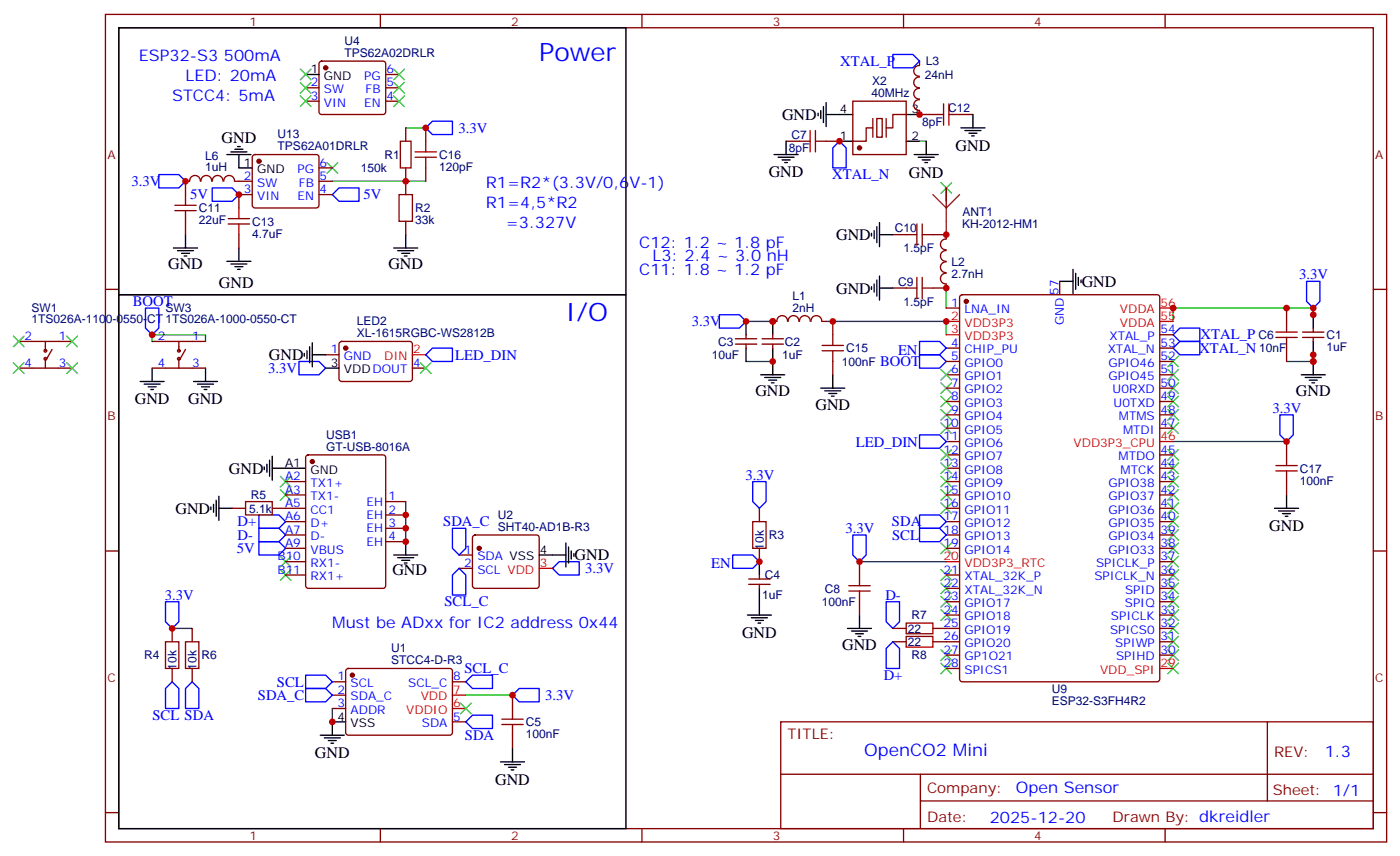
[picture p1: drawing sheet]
<svg xmlns="http://www.w3.org/2000/svg" width="370mm" height="226mm" viewBox="0 0 370 226" stroke-linecap="round" stroke-linejoin="round" font-family="sans-serif">
<g fill="none" stroke="#870000" stroke-width=".35">
<path d="M27.9 3.8h338.6v218.7h-338.6zM31.4 7.3h331.6v211.7h-331.6zM84.5 16.4l.5-.2h16.2a.71 .71 0 0 1 .8 .7v12.7l-.3 .5-.5 .2h-16.2l-.5-.3-.2-.4v-12.7zM100.5 3.8v3.5M102 19.7h3.5M169.7 3.8v3.5M238.8 3.8v3.5M243 17.3a1.41 1.41 0 0 0-1.5 1.4 1.41 1.41 0 0 0 1.5 1.4M243.1 16.2v1M308 3.8v3.5M80.8 23.2h3.5M80.8 26.7h3.5"/>
<path d="M102 23.2h3.5M102 26.7h3.5M107.2 33.8v3.5M112.5 33.8v3.5M207.8 37.3h3.5M218.4 37.3h3.5M225.4 26.7h14.1v14.2h-14.1zM230.7 33.8h-1.7v3.5h-3.6M231.8 31.3h1.4v5h-1.4zM239.5 30.3h-3.5v3.5h-1.8M243 20.4a1.41 1.41 0 0 0-1.5 1.4 1.41 1.41 0 0 0 1.5 1.4M243 23.4a1.41 1.41 0 0 0-1.5 1.4 1.41 1.41 0 0 0 1.5 1.4"/>
<path d="M243 26.4a1.41 1.41 0 0 0-1.5 1.4 1.41 1.41 0 0 0 1.5 1.4M243.1 29.2v1.1h3.5M253.6 30.3h3.6M49 58.5v3.5M50.1 47.9h-1.1v3.5M50.1 47.9a1.41 1.41 0 0 1 1.4-1.5 1.41 1.41 0 0 1 1.4 1.5M53.1 47.9a1.41 1.41 0 0 1 1.4-1.5 1.41 1.41 0 0 1 1.4 1.5M56.1 47.9a1.41 1.41 0 0 1 1.4-1.5 1.41 1.41 0 0 1 1.4 1.5M59.2 47.9a1.41 1.41 0 0 1 1.4-1.5 1.41 1.41 0 0 1 1.4 1.5M62.1 47.9h4.6M66.7 51.4h-3.6v3.6M66.9 41.1l.5-.2h16.2a.71 .71 0 0 1 .7 .7v12.7l-.2 .5-.5 .2h-16.2l-.5-.3-.2-.4v-12.7z"/>
<path d="M84.3 47.9h3.5M84.3 51.4h3.5M84.3 44.4h3.5M107.2 44.4v7M107.2 58.5v3.5M112.5 44.4v3.5M250.1 49.7v5.3M27.9 76.5h3.5M63.1 62v3.5M236 76.1h3.5M236 62h3.5M246.6 62h3.5v1.1"/>
<path d="M250.1 69.2a1.41 1.41 0 0 0-1.5 1.4 1.41 1.41 0 0 0 1.5 1.4M250.1 66.2a1.41 1.41 0 0 0-1.5 1.4 1.41 1.41 0 0 0 1.5 1.5M250.1 72.2a1.41 1.41 0 0 0-1.5 1.4 1.41 1.41 0 0 0 1.5 1.4M250.1 63.2a1.41 1.41 0 0 0-1.5 1.4 1.41 1.41 0 0 0 1.5 1.4M250.1 75.1v1h-3.5M253.9 78.1l.5-.2h51.5a.71 .71 0 0 1 .7 .7l-.1 101.2-.6 .4h-51.5l-.5-.2-.3-.5v-100.9zM280.1 74.4v3.5M363 76.5h3.5M4.9 97.3h14.1M4.9 90.2h14.1M12 90.2v2.5M12 94.8v2.5"/>
<path d="M13.8 92.4l-1.5 2.4M40.2 97.3h14.1M40.2 90.2h14.1M47.3 90.2v2.5M47.3 94.8v2.5M49 92.4l-1.4 2.4M86.1 93.8h3.5M89.8 90.4l.5-.2h18a.71 .71 0 0 1 .7 .7v9.2l-.5 .7h-18.2l-.5-.2-.2-.5v-9.2zM109 97.3h3.5M194.4 90.9h5.6M194.4 89.5h5.6M197.2 88.5v1"/>
<path d="M197.2 90.9v1.1M201.4 90.9h5.7M201.4 89.5h5.7M204.3 88.5v1M204.3 90.9v1.1M204.3 84.9h1M205.4 84.9a1.41 1.41 0 0 1 1.4-1.5 1.41 1.41 0 0 1 1.4 1.5M208.4 84.9a1.41 1.41 0 0 1 1.4-1.5 1.41 1.41 0 0 1 1.4 1.5M211.3 84.9a1.41 1.41 0 0 1 1.4-1.5 1.41 1.41 0 0 1 1.4 1.5M214.4 84.9a1.41 1.41 0 0 1 1.4-1.5 1.41 1.41 0 0 1 1.4 1.5M217.3 84.9h1.1M220.1 84.9v3.6"/>
<path d="M220.1 95.5v3.6M250.1 81.4h3.5M250.1 92h3.5M250.1 95.5h3.5M250.1 99.1h3.5M306.6 92h3.5M306.6 95.5h3.5M306.6 99.1h3.5M306.6 88.5h3.5M340.1 81.4v3.5M340.1 92v3.5M344.3 89.2h5.7"/>
<path d="M344.3 87.8h5.7M347.1 86.7v1.1M347.1 89.2v1M250.1 102.6h3.5M250.1 106.1h3.5M250.1 109.6h3.5M250.1 113.2h3.5M250.1 116.7h3.5M306.6 102.6h3.5M306.6 106.1h3.5M306.6 109.6h3.5M306.6 113.2h3.5"/>
<path d="M340.1 116.7v3.5M61.4 134.3h3.5M72 134.3h8.8M75.5 127.3h5.3M75.5 130.8h5.3M75.5 137.9h5.3M81 120.4l.5-.2h19.7a.71 .71 0 0 1 .8 .7l-.1 34.2-.7 .4h-19.7l-.5-.2-.2-.5v-33.9zM102 139.6h5.2M102 136.1h5.2M102 132.6h5.2M200.7 134.3v3.6M250.1 134.3h3.5"/>
<path d="M250.1 120.2h3.5M250.1 123.8h3.5M250.1 127.3h3.5M250.1 130.8h3.5M250.1 137.9h3.5M306.6 134.3h3.5M306.6 120.2h3.5M306.6 123.8h3.5M306.6 127.3h3.5M306.6 130.8h3.5M306.6 137.9h3.5M340.1 127.3v3.5"/>
<path d="M27.9 145.6h3.5M75.5 141.4h5.3M75.5 144.9h5.3M75.5 152h5.3M75.5 148.4h5.3M102 143.2h5.2M121.4 146.7h3.5M121.4 150.2h3.5M125.1 141.6l.5-.2h16.2a.71 .71 0 0 1 .7 .7v12.7l-.2 .5-.5 .2h-16.2l-.5-.2-.2-.5v-12.7zM197.9 154.4h5.7M197.9 153h5.7M200.7 144.9v3.5"/>
<path d="M200.7 152v1M200.7 154.4v1.1M227.2 148.4v3.6M227.2 159v3.6M250.1 141.4h3.5M250.1 144.9h3.5M250.1 152h3.5M250.1 155.5h3.5M250.1 159h3.5M306.6 141.4h3.5M306.6 144.9h3.5M306.6 152h3.5"/>
<path d="M306.6 155.5h3.5M306.6 159h3.5M306.6 148.4h3.5M363 145.6h3.5M45.5 166.1v3.5M45.5 176.7v3.5M50.8 166.1v3.5M50.8 176.7v3.5M91.6 176.9l.5-.2h26.8a.71 .71 0 0 1 .7 .7v16.2l-.5 .7h-27l-.5-.2-.2-.5v-16.2zM236 166.1h3.5M236 169.6h3.5M246.6 166.1h7"/>
<path d="M246.6 169.6h7M250.1 162.6h3.5M250.1 173.1h3.5M250.1 176.7h3.5M306.6 162.6h3.5M306.6 166.1h3.5M306.6 169.6h3.5M306.6 173.1h3.5M87.8 180.2h3.6M87.8 187.3h3.6M87.8 183.7h3.6M119.6 180.2h3.5"/>
<path d="M119.6 190.8h3.5M135.5 183.7v3.6M135.5 194.3v3.5M206.4 190.8h156.6v28.2h-156.6zM335 190.8v20.9M27.9 214.8h3.5M100.5 219v3.5M169.7 219v3.5M206.4 204.6h156.5M238.8 219v3.5M243.3 211.7h119.6M243.3 204.6v14.1"/>
<path d="M308 219v3.5M363 214.8h3.5"/>
<circle cx="12" cy="94.8" r=".35"/>
<circle cx="12" cy="92.7" r=".35"/>
<circle cx="47.3" cy="94.8" r=".35"/>
<circle cx="47.3" cy="92.7" r=".35"/>
</g>
<g fill="none" stroke="#008700" stroke-width=".35">
<path d="M107.2 33.8h5.3M243.1 37.3h1.7M87.8 47.9h24.7M250.1 76.1v5.3M40.2 90.2v-1.7h14.1v1.7M197.2 84.9h7.1M197.2 95.5h7.1M218.4 84.9h31.7v3.6M340.1 95.5h7v-1.7v1.7M347.1 81.4v1.8v-1.8h-37v3.5M310.1 116.7h30M107.2 132.6v10.6"/>
<path d="M227.2 148.4h22.9M45.5 166.1h5.3M87.8 187.3v3.5M123.1 183.7h12.4"/>
</g>
<g fill="none" stroke="#00f" stroke-width=".35">
<path d="M236 14.4h5.3l1.8 1.8-1.8 1.7h-5.3zM114.3 32h5.3v3.6h-5.3l-1.8-1.8zM221.9 37.3l1.8 1.8v5.3h-3.6v-5.3zM42 46.1h5.3l1.7 1.8-1.7 1.8h-5.3zM56.1 49.7h5.3l1.7 1.7-1.7 1.8h-5.3zM87.8 51.4l1.8-1.7h5.3v3.5h-5.3zM345.4 74.4h3.5v5.3l-1.8 1.7-1.7-1.7zM38.5 81.4h3.5v5.3l-1.8 1.8-1.7-1.8zM79 95.5h5.3l1.8 1.8-1.8 1.8h-5.3zM112.5 93.8l1.8-1.8h5.3v3.5h-5.3zM190.1 83.2h5.3l1.8 1.7-1.8 1.8h-5.3zM243.1 93.8h5.3l1.7 1.7-1.7 1.8h-5.3z"/>
<path d="M243.1 90.2h5.3l1.7 1.8-1.7 1.8h-5.3zM310.1 88.5l1.8-1.8h5.2v3.5h-5.2zM310.1 92l1.8-1.8h5.2v3.6h-5.2zM243.1 114.9h5.3l1.7 1.8-1.7 1.8h-5.3zM338.3 109.6h3.5v5.3l-1.7 1.8-1.8-1.8zM68.4 136.1h5.3l1.8 1.8-1.8 1.7h-5.3zM68.4 139.6h5.3l1.8 1.8-1.8 1.8h-5.3zM119.6 139.6h3.5v5.3l-1.7 1.8-1.8-1.8zM199 127.3h3.5v5.3l-1.8 1.7-1.7-1.7zM243.1 136.1h5.3l1.7 1.8-1.7 1.7h-5.3zM243.1 139.6h5.3l1.7 1.8-1.7 1.8h-5.3zM43.7 159h3.6v5.3l-1.8 1.8-1.8-1.8z"/>
<path d="M68.4 143.2h5.3l1.8 1.7-1.8 1.8h-5.3zM121.4 150.2l1.7 1.8v5.3h-3.5v-5.3zM147.8 148.4h5.3v3.6h-5.3l-1.8-1.8zM193.7 146.7h5.3l1.7 1.7-1.7 1.8h-5.3zM225.4 141.4h3.6v5.3l-1.8 1.7-1.8-1.7zM234.2 159h3.6v5.3l-1.8 1.8-1.8-1.8zM80.8 178.4h5.3l1.7 1.8-1.7 1.8h-5.3zM236 169.6l1.8 1.8v5.3h-3.6v-5.3zM45.5 180.2l1.8 1.8v5.3h-3.6v-5.3zM50.8 180.2l1.8 1.8v5.3h-3.6v-5.3zM80.8 182h5.3l1.7 1.7-1.7 1.8h-5.3zM123.1 180.2l1.8-1.8h5.3v3.6h-5.3z"/>
<path d="M124.9 189h5.3v3.5h-5.3l-1.8-1.7zM137.2 182h5.3v3.5h-5.3l-1.7-1.8z"/>
</g>
<g fill="none" stroke="#000" stroke-width=".35">
<path d="M31.4 7.3h134.1v70.6h-134.1zM80.8 19.7h3.5M62.1 39.4h2.1M62.8 38.7h.7M207.8 37.3v3.6M216.3 29.9v.7M217 29.2v2.1M217.7 28.2v4.2M218.4 30.3h7M218.4 27.1v6.3M221.9 37.3h3.5M239.5 37.3h3.6"/>
<path d="M239.5 30.3h3.6M244.8 37.3v3.6M254 33.8h6.3M255.1 34.5h4.2M256.1 35.2h2.1M256.8 35.9h.7M257.2 30.3v3.5M60 40.9h6.3M61 40.1h4.3M63.1 40.9v3.5h3.6M204.6 40.9h6.4M205.7 41.6h4.2"/>
<path d="M206.7 42.3h2.1M207.4 43h.7M231.8 59.9v4.2M232.5 58.8v6.4M241.7 40.9h6.3M242.7 41.6h4.2M243.8 42.3h2.1M244.5 43h.7M31.4 77.9h134.1v141.1h-134.1zM45.9 65.5h6.3M46.9 66.3h4.3M48 67h2.1"/>
<path d="M48.7 67.7h.7M49 62v3.5M60 69.1h6.3M61 69.8h4.3M62.1 70.5h2.1M62.8 71.2h.7M63.1 65.5v3.6M104.1 65.5h6.3M105.1 66.3h4.3M106.2 67h2.1M106.9 67.7h.7M107.2 62v3.5"/>
<path d="M230.4 61.7v.7M230.4 75.8v.7M231.1 61v2.1M231.1 75.1v2.1M231.8 74v4.2M232.5 76.1h3.5M232.5 73v6.3M232.5 62h3.5M280.1 74.4h3.5M283.6 71.2v6.3M284.3 72.2v4.3M285 73.3v2.1"/>
<path d="M285.8 74v.7M40.2 97.3v3.5M54.3 97.3v3.5M80.4 93.4v.7M81.1 92.7v2.1M81.8 91.7v4.2M82.5 93.8h3.6M82.5 90.6v6.3M86.1 97.3h3.5M197.2 84.9v3.6M197.2 92v3.5M201.1 99.1h6.3"/>
<path d="M202.1 99.8h4.3M204.3 84.9v3.6M204.3 92v7.1M220.1 99.1v3.5M344 99.1h6.3M345 99.8h4.2M347.1 83.2v3.5M347.1 90.2v3.6M347.1 95.5v3.6M37 100.8h6.4M38.1 101.5h4.2M39.2 102.2h2.1"/>
<path d="M39.9 102.9h.7M51.2 100.8h6.3M52.2 101.5h4.2M53.3 102.2h2.1M54 102.9h.7M203.2 100.5h2.1M203.9 101.2h.7M217 102.6h6.3M218 103.3h4.2M219.1 104h2.1M219.8 104.7h.7M346.1 100.5h2.1"/>
<path d="M346.8 101.2h.7M55.7 134v.7M56.4 133.3v2.1M57.1 132.2v4.3M57.9 134.3h3.5M57.9 131.2v6.3M69.8 123.4v.7M70.6 122.7v2.1M71.3 121.6v4.3M72 123.8h8.8M72 120.6v6.3M336.9 134.3h6.4"/>
<path d="M338 135h4.2M339 135.7h2.1M339.7 136.5h.7M340.1 130.8v3.5M104.1 146.7h6.3M105.1 147.4h4.3M106.2 148.1h2.1M106.9 148.8h.7M107.2 143.2v3.5M142.5 146.7h7.1M149.6 143.5v6.4M150.3 144.6v4.2"/>
<path d="M151 145.6v2.1M151.7 146.3v.7M200.7 148.4v3.6M200.7 155.5v7.1M197.6 162.6h6.3M198.6 163.3h4.2M199.7 164h2.1M200.4 164.7h.7M224 166.1h6.4M225.1 166.8h4.2M226.1 167.5h2.1M226.8 168.2h.7"/>
<path d="M227.2 162.6v3.5M84.7 194.3h6.3M85.7 195h4.3M86.8 195.7h2.1M87.5 196.4h.7M91.4 190.8h-3.6v3.5M135.5 197.8v3.6M132.3 201.4h6.3M133.3 202.1h4.3M134.4 202.8h2.1M135.1 203.5h.7"/>
</g>
<g fill="none" stroke="#a10000" stroke-width=".35">
<path d="M105.8 37.3h2.9v7.1h-2.9zM112.5 37.3v2.8M211.3 37.3h2.8M214.1 34.5v5.6M215.5 34.5v5.6M215.5 37.3h2.9M246.6 30.3h2.8M249.4 27.4v5.7M250.8 27.4v5.7M250.8 30.3h2.8M46.2 54.3h5.7M46.2 55.7h5.7"/>
<path d="M49 51.4v2.9M49 55.7v2.8M60.3 59.2h5.7M60.3 57.8h5.7M63.1 55v2.8M63.1 59.2v2.8M105.5 51.4h3.5v7.1h-3.5zM109.7 41.6h5.7M109.7 40.1h5.7M112.5 41.6v2.8M242.4 59.2v5.6M243.8 59.2v5.6"/>
<path d="M239.5 76.1h2.9M239.5 62h2.9M242.4 73.3v5.7M243.8 73.3v5.7M243.8 76.1h2.8M243.8 62h2.8M217.3 91.3h5.7M217.3 92.7h5.7M220.1 88.5v2.8M220.1 92.7v2.8M337.3 89.2h5.6M337.3 87.8h5.6"/>
<path d="M340.1 84.9v2.9M340.1 89.2v2.8M64.9 132.6h7.1v3.5h-7.1zM199 137.9h3.5v7h-3.5zM337.3 123h5.6M337.3 124.5h5.6M340.1 120.2v2.8M340.1 124.5v2.8M224.4 154.8h5.6M224.4 156.2h5.6M227.2 152v2.8M227.2 156.2v2.8"/>
<path d="M43.7 169.6h3.6v7.1h-3.6zM49 169.6h3.6v7.1h-3.6zM239.5 164.7h7.1v2.8h-7.1zM239.5 168.2h7.1v2.8h-7.1zM132.6 190.1h5.7M132.6 191.5h5.7M135.5 187.3v2.8M135.5 191.5v2.8"/>
</g>
<g fill="none" stroke="#3c3" stroke-width=".35">
<path d="M79.4 18.3l2.8 2.8M82.2 18.3l-2.8 2.8M104.1 18.3l2.8 2.8M106.9 18.3l-2.8 2.8M79.4 25.3l2.8 2.9M79.4 21.8l2.8 2.8M82.2 25.3l-2.8 2.9M82.2 21.8l-2.8 2.8M104.1 21.8l2.8 2.8M104.1 25.3l2.8 2.9M106.9 25.3l-2.8 2.9M106.9 21.8l-2.8 2.8"/>
<path d="M86.4 43l2.9 2.8M89.3 43l-2.9 2.8M248.7 48.3l2.8 2.8M251.5 48.3l-2.8 2.8M3.5 95.9l2.8 2.8M3.5 88.8l2.8 2.9M6.3 95.9l-2.8 2.8M6.3 88.8l-2.8 2.9M17.6 88.8l2.9 2.9M17.6 95.9l2.9 2.8M20.5 88.8l-2.9 2.9M20.5 95.9l-2.9 2.8"/>
<path d="M111.1 95.9l2.8 2.8M113.9 95.9l-2.8 2.8M248.7 97.6l2.8 2.9M251.5 97.6l-2.8 2.9M308.7 94.1l2.8 2.8M308.7 97.6l2.8 2.9M311.5 97.6l-2.8 2.9M311.5 94.1l-2.8 2.8M248.7 101.2l2.8 2.8M248.7 104.7l2.8 2.8M248.7 108.2l2.8 2.9M248.7 111.8l2.8 2.8"/>
<path d="M248.7 118.8l2.8 2.8M251.5 101.2l-2.8 2.8M251.5 104.7l-2.8 2.8M251.5 108.2l-2.8 2.9M251.5 111.8l-2.8 2.8M251.5 118.8l-2.8 2.8M308.7 101.2l2.8 2.8M308.7 104.7l2.8 2.8M308.7 108.2l2.8 2.9M308.7 111.8l2.8 2.8M308.7 118.8l2.8 2.8M311.5 101.2l-2.8 2.8"/>
<path d="M311.5 104.7l-2.8 2.8M311.5 108.2l-2.8 2.9M311.5 111.8l-2.8 2.8M311.5 118.8l-2.8 2.8M74.1 125.9l2.8 2.8M74.1 129.4l2.8 2.8M76.9 125.9l-2.8 2.8M76.9 129.4l-2.8 2.8M248.7 132.9l2.8 2.8M248.7 129.4l2.8 2.8M248.7 125.9l2.8 2.8M248.7 122.3l2.8 2.9"/>
<path d="M251.5 132.9l-2.8 2.8M251.5 129.4l-2.8 2.8M251.5 125.9l-2.8 2.8M251.5 122.3l-2.8 2.9M308.7 122.3l2.8 2.9M308.7 125.9l2.8 2.8M308.7 129.4l2.8 2.8M308.7 132.9l2.8 2.8M308.7 136.5l2.8 2.8M308.7 140l2.8 2.8M311.5 122.3l-2.8 2.9M311.5 125.9l-2.8 2.8"/>
<path d="M311.5 129.4l-2.8 2.8M311.5 132.9l-2.8 2.8M311.5 136.5l-2.8 2.8M311.5 140l-2.8 2.8M74.1 147l2.8 2.9M74.1 150.6l2.8 2.8M76.9 147l-2.8 2.9M76.9 150.6l-2.8 2.8M248.7 157.6l2.8 2.8M248.7 150.6l2.8 2.8M248.7 154.1l2.8 2.8M248.7 143.5l2.8 2.8"/>
<path d="M251.5 157.6l-2.8 2.8M251.5 150.6l-2.8 2.8M251.5 154.1l-2.8 2.8M251.5 143.5l-2.8 2.8M308.7 157.6l2.8 2.8M308.7 154.1l2.8 2.8M308.7 150.6l2.8 2.8M308.7 147l2.8 2.9M308.7 143.5l2.8 2.8M311.5 157.6l-2.8 2.8M311.5 154.1l-2.8 2.8M311.5 150.6l-2.8 2.8"/>
<path d="M311.5 147l-2.8 2.9M311.5 143.5l-2.8 2.8M248.7 175.3l2.8 2.8M248.7 161.1l2.8 2.9M248.7 171.7l2.8 2.9M251.5 175.3l-2.8 2.8M251.5 161.1l-2.8 2.9M251.5 171.7l-2.8 2.9M308.7 175.3l2.8 2.8M308.7 171.7l2.8 2.9M308.7 168.2l2.8 2.8M308.7 164.7l2.8 2.8"/>
<path d="M308.7 161.1l2.8 2.9M311.5 175.3l-2.8 2.8M311.5 171.7l-2.8 2.9M311.5 168.2l-2.8 2.8M311.5 164.7l-2.8 2.8M311.5 161.1l-2.8 2.9M121.7 185.8l2.8 2.9M124.5 185.8l-2.8 2.9"/>
</g>
<g fill="#870000" stroke="#870000" stroke-width=".35">
<circle cx="126.6" cy="144.9" r=".53"/>
<circle cx="255.4" cy="79.7" r=".53"/>
<circle cx="93.1" cy="178.4" r=".53"/>
<circle cx="227.2" cy="39.1" r=".53"/>
<circle cx="91.4" cy="92" r=".53"/>
<circle cx="68.4" cy="42.6" r=".53"/>
<circle cx="82.5" cy="122" r=".53"/>
<circle cx="86.1" cy="17.9" r=".53"/>
</g>
<path d="M109 93.8h3.5M250.1 84.9h3.5M250.1 88.5h3.5M306.6 84.9h3.5M306.6 81.4h3.5M306.6 116.7h3.5M142.5 150.2h3.5M250.1 148.4h3.5M306.6 176.7h3.5M119.6 183.7h3.5M119.6 187.3h3.5" fill="none" stroke="#f00" stroke-width=".35"/>
<path d="M230.7 31.3v5M234.2 31.3v5" fill="none" stroke="#871200" stroke-width=".35"/>
<path d="M246.6 51.4l3.5 3.6M250.1 55v7M253.6 51.4l-3.5 3.6" fill="none" stroke="#8c2424" stroke-width=".35"/>
<g fill="#c00">
<circle cx="200.7" cy="148.4" r=".88"/>
<circle cx="45.5" cy="166.1" r=".88"/>
<circle cx="347.1" cy="95.5" r=".88"/>
<circle cx="347.1" cy="81.4" r=".88"/>
<circle cx="340.1" cy="81.4" r=".88"/>
<circle cx="347.1" cy="93.8" r=".88"/>
<circle cx="347.1" cy="83.2" r=".88"/>
<circle cx="204.3" cy="84.9" r=".88"/>
<circle cx="250.1" cy="76.1" r=".88"/>
<circle cx="250.1" cy="84.9" r=".88"/>
<circle cx="310.1" cy="81.4" r=".88"/>
<circle cx="340.1" cy="116.7" r=".88"/>
<circle cx="220.1" cy="84.9" r=".88"/>
<circle cx="250.1" cy="62" r=".88"/>
<circle cx="87.8" cy="190.8" r=".88"/>
<circle cx="221.9" cy="37.3" r=".88"/>
<circle cx="243.1" cy="30.3" r=".88"/>
<circle cx="40.2" cy="88.5" r=".88"/>
<circle cx="107.2" cy="47.9" r=".88"/>
<circle cx="63.1" cy="51.4" r=".88"/>
<circle cx="107.2" cy="143.2" r=".88"/>
<circle cx="107.2" cy="139.6" r=".88"/>
<circle cx="107.2" cy="136.1" r=".88"/>
<circle cx="49" cy="47.9" r=".88"/>
<circle cx="204.3" cy="95.5" r=".88"/>
<circle cx="197.2" cy="84.9" r=".88"/>
<circle cx="227.2" cy="148.4" r=".88"/>
<circle cx="135.5" cy="183.7" r=".88"/>
<circle cx="112.5" cy="33.8" r=".88"/>
</g>
<g font-size="6.7" fill="#00f">
<text x="142.5" y="16.2">Power</text>
<text x="149.6" y="84.9">I/O</text>
</g>
<text font-size="4.6" fill="#00f" x="228.5" y="199.8">OpenCO2 Mini</text>
<g font-size="4.2" fill="#00f">
<text x="36.7" y="16.2">ESP32-S3 500mA</text>
<text x="49" y="21.4">LED: 20mA</text>
<text x="45.5" y="26.7">STCC4: 5mA</text>
<text x="128.4" y="49.7">R1=R2*(3.3V/0,6V-1)</text>
<text x="128.4" y="55">R1=4,5*R2</text>
<text x="133.7" y="60.3">=3.327V</text>
<text x="169" y="65.5">C12: 1.2 ~ 1.8 pF</text>
<text x="172.5" y="69.1">L3: 2.4 ~ 3.0 nH</text>
<text x="169" y="72.6">C11: 1.8 ~ 1.2 pF</text>
<text x="87.8" y="166.1">Must be ADxx for IC2 address 0x44</text>
<text x="350.2" y="200">1.3</text>
<text x="268.6" y="209.6">Open Sensor</text>
<text x="261.6" y="217.4">2025-12-20</text>
</g>
<g font-size="4.2">
<text x="206.7" y="31.7">GND</text>
<text x="58.6" y="37.7">GND</text>
<text x="252.6" y="39.9">GND</text>
<text x="203.2" y="46.9">GND</text>
<text x="240.2" y="46.9">GND</text>
<text x="221" y="63.5">GND</text>
<text x="44.4" y="71.2">GND</text>
<text x="102.7" y="71.2">GND</text>
<text x="57.9" y="76.1">GND</text>
<text x="221" y="77.6">GND</text>
<text x="285.9" y="75.8">GND</text>
<text x="71.1" y="95.2">GND</text>
<text x="35.6" y="106.9">GND</text>
<text x="49.7" y="106.9">GND</text>
<text x="199.7" y="104.7">GND</text>
<text x="342.5" y="104.7">GND</text>
<text x="215.5" y="108.2">GND</text>
<text x="60.5" y="125.2">GND</text>
<text x="46.4" y="135.8">GND</text>
<text x="335.5" y="140.4">GND</text>
<text x="151.9" y="148.1">GND</text>
<text x="103.7" y="152">GND</text>
<text x="196.1" y="168.6">GND</text>
<text x="222.6" y="171.7">GND</text>
<text x="83.3" y="200.4">GND</text>
<text x="130.9" y="207.4">GND</text>
</g>
<g font-size="3.9" fill="#00f">
<text x="222.1" y="17.4">XTAL_P</text>
<text x="121.2" y="35.1">3.3V</text>
<text x="220" y="47.4">XTAL_N</text>
<text x="34.7" y="49.2">3.3V</text>
<text x="50.2" y="52.7">5V</text>
<text x="96.1" y="52.7">5V</text>
<text x="343.4" y="73.9">3.3V</text>
<text x="35.1" y="80.9">BOOT</text>
<text x="182.9" y="86.2">3.3V</text>
<text x="317.4" y="89.7">XTAL_P</text>
<text x="120.3" y="95">LED_DIN</text>
<text x="237.4" y="93.8">EN</text>
<text x="317" y="93.3">XTAL_N</text>
<text x="70.9" y="98.5">3.3V</text>
<text x="232.6" y="96.8">BOOT</text>
<text x="336.4" y="109.1">3.3V</text>
<text x="226.3" y="118">LED_DIN</text>
<text x="197" y="126.8">3.3V</text>
<text x="62.8" y="139.1">D+</text>
<text x="62.8" y="142.6">D-</text>
<text x="117.2" y="139.1">SDA_C</text>
<text x="223.5" y="140.9">3.3V</text>
<text x="235.8" y="139.1">SDA</text>
<text x="235.8" y="142.7">SCL</text>
<text x="62.6" y="146.2">5V</text>
<text x="154.7" y="151.5">3.3V</text>
<text x="188" y="150.2">EN</text>
<text x="43.6" y="158.5">3.3V</text>
<text x="117.5" y="160.3">SCL_C</text>
<text x="234" y="158.5">D-</text>
<text x="122.8" y="177.9">SCL_C</text>
<text x="233.6" y="179.7">D+</text>
<text x="68.2" y="185">SDA_C</text>
<text x="73.2" y="181.4">SCL</text>
<text x="144.1" y="185">3.3V</text>
<text x="40.3" y="190.3">SCL SDA</text>
<text x="122.9" y="195.6">SDA</text>
</g>
<g font-size="3.9" fill="#800">
<text x="208.1" y="195.4">TITLE:</text>
<text x="336.8" y="200">REV:</text>
<text x="245" y="209.6">Company:</text>
<text x="336.4" y="210.2">Sheet: 1/1</text>
<text x="245" y="217.2">Date:</text>
<text x="294.1" y="217.3">Drawn By: dkreidler</text>
</g>
<g font-size="3.2" fill="#800">
<text x="66" y="6.8">1</text>
<text x="135.1" y="6.8">2</text>
<text x="204.3" y="6.8">3</text>
<text x="273.4" y="6.8">4</text>
<text x="28.4" y="41.9">A</text>
<text x="363.5" y="41.9">A</text>
<text x="28.4" y="111.1">B</text>
<text x="363.5" y="111.1">B</text>
<text x="28.4" y="180.2">C</text>
<text x="363.5" y="180.2">C</text>
<text x="66" y="222">1</text>
<text x="135.1" y="222">2</text>
<text x="204.3" y="222">3</text>
<text x="273.4" y="222">4</text>
</g>
<g font-size="3.2" fill="#000080">
<text x="91" y="11.8">U4</text>
<text x="91" y="14.9">TPS62A02DRLR</text>
<text x="244.8" y="17.3">L3</text>
<text x="230.6" y="22.4">X2</text>
<text x="244.4" y="20.8">24nH</text>
<text x="230.3" y="25.6">40MHz</text>
<text x="250.6" y="29.7">C12</text>
<text x="243.8" y="33.2">8pF</text>
<text x="73.4" y="39.7">TPS62A01DRLR</text>
<text x="73.4" y="36.5">U13</text>
<text x="208.5" y="40.2">8pF</text>
<text x="209.2" y="36.7">C7</text>
<text x="54.3" y="45.3">1uH</text>
<text x="54.3" y="42.2">L6</text>
<text x="95.4" y="45.5">150k</text>
<text x="101.6" y="42">R1</text>
<text x="116.1" y="45.2">120pF</text>
<text x="116.1" y="42">C16</text>
<text x="52.6" y="59.3">22uF</text>
<text x="52.6" y="56.1">C11</text>
<text x="66.7" y="59.6">C13</text>
<text x="109.7" y="59.3">33k</text>
<text x="109.7" y="56.1">R2</text>
<text x="254.4" y="57">ANT1</text>
<text x="66.7" y="62.9">4.7uF</text>
<text x="236.5" y="61.4">C10</text>
<text x="254.4" y="60.1">KH-2012-HM1</text>
<text x="238.9" y="66.7">1.5pF</text>
<text x="251.5" y="70.2">L2</text>
<text x="237.4" y="75.5">C9</text>
<text x="251.5" y="73.4">2.7nH</text>
<text x="8.4" y="82.4">SW1</text>
<text x="43.7" y="82.3">SW3</text>
<text x="209.5" y="82.4">2nH</text>
<text x="209.5" y="79.2">L1</text>
<text x="238.9" y="80.8">1.5pF</text>
<text x="8.4" y="85.4">1TS026A-1100-0550-CT 1TS026A-1000-0550-CT</text>
<text x="94.3" y="89">XL-1615RGBC-WS2812B</text>
<text x="94.3" y="85.8">LED2</text>
<text x="332.7" y="89.6">C6</text>
<text x="350.7" y="89.6">C1</text>
<text x="188.2" y="94.9">10uF</text>
<text x="189.8" y="91.4">C3</text>
<text x="206.7" y="94.9">1uF</text>
<text x="207.4" y="91.4">C2</text>
<text x="223.7" y="93.1">C15</text>
<text x="332.8" y="93.2">10nF</text>
<text x="350.7" y="92.8">1uF</text>
<text x="222.5" y="96.7">100nF</text>
<text x="86.2" y="119.1">GT-USB-8016A</text>
<text x="86.2" y="115.9">USB1</text>
<text x="343.6" y="124.9">C17</text>
<text x="66.3" y="132">R5</text>
<text x="343.6" y="128.1">100nF</text>
<text x="65.9" y="135.5">5.1k</text>
<text x="131.6" y="137.2">U2</text>
<text x="131.6" y="140.3">SHT40-AD1B-R3</text>
<text x="203.2" y="142.5">R3</text>
<text x="201.9" y="145.3" transform="rotate(-90 201.9 145.3)">10k</text>
<text x="202.2" y="153.1">C4</text>
<text x="201.4" y="158.4">1uF</text>
<text x="217.2" y="160.2">100nF</text>
<text x="218" y="156.7">C8</text>
<text x="240" y="167.2">22</text>
<text x="241" y="163.7">R7</text>
<text x="103.4" y="172.4">U1</text>
<text x="240" y="170.8">22</text>
<text x="38.1" y="174.3">R4</text>
<text x="46.6" y="177" transform="rotate(-90 46.6 177)">10k</text>
<text x="52" y="177" transform="rotate(-90 52 177)">10k</text>
<text x="53.3" y="174.3">R6</text>
<text x="103.4" y="175.6">STCC4-D-R3</text>
<text x="241" y="174.3">R8</text>
<text x="278" y="183.2">U9</text>
<text x="139" y="191.9">C5</text>
<text x="278" y="186.3">ESP32-S3FH4R2</text>
<text x="139" y="195.1">100nF</text>
</g>
<g font-size="3.2">
<text x="82.1" y="19.3">1</text>
<text x="85.6" y="21.1">GND</text>
<text x="222" y="29.9">4</text>
<text x="240.9" y="29.9">3</text>
<text x="222" y="37">1</text>
<text x="240.9" y="37">2</text>
<text x="64.5" y="44">1</text>
<text x="68" y="45.8">GND</text>
<text x="87.4" y="96.9">3</text>
<text x="90.9" y="98.7">VDDDOUT</text>
<text x="75.4" y="123.4">A1</text>
<text x="82.1" y="125.2">GND</text>
<text x="142.7" y="146.3">4</text>
<text x="89.2" y="190.4">4</text>
<text x="92.7" y="192.2">VSS</text>
</g>
<g font-size="3.2" fill="#00f">
<text x="82.1" y="22.9">2</text>
<text x="96.3" y="21.1">PG</text>
<text x="102.1" y="22.9">5</text>
<text x="102.1" y="19.3">6</text>
<text x="82.1" y="26.4">3</text>
<text x="85.6" y="24.6">SW</text>
<text x="85.6" y="28.2">VIN</text>
<text x="96.3" y="28.2">EN</text>
<text x="96.7" y="24.6">FB</text>
<text x="102.1" y="26.4">4</text>
<text x="64.5" y="47.6">2</text>
<text x="78.6" y="45.8">PG</text>
<text x="84.5" y="47.6">5</text>
<text x="84.5" y="44">6</text>
<text x="64.5" y="51.1">3</text>
<text x="68" y="49.3">SW</text>
<text x="68" y="52.8">VIN</text>
<text x="78.6" y="52.8">EN</text>
<text x="79" y="49.3">FB</text>
<text x="84.5" y="51.1">4</text>
<text x="279.8" y="77.9" transform="rotate(-90 279.8 77.9)">57</text>
<text x="251.5" y="81.1">1</text>
<text x="255" y="82.8">LNA_IN</text>
<text x="6.5" y="89.9">2</text>
<text x="15.5" y="89.9">1</text>
<text x="41.7" y="89.9">2</text>
<text x="50.8" y="89.9">1</text>
<text x="281.2" y="85.9" transform="rotate(-90 281.2 85.9)">GND</text>
<text x="293.3" y="89.9">XTAL_P</text>
<text x="306.7" y="88.1">54</text>
<text x="87.4" y="93.4">1</text>
<text x="90.9" y="95.2">GND</text>
<text x="251.5" y="91.7">4</text>
<text x="251.5" y="95.2">5</text>
<text x="255" y="93.4">CHIP_PU</text>
<text x="292.8" y="93.4">XTAL_N</text>
<text x="306.7" y="95.2">52</text>
<text x="306.7" y="91.7">53</text>
<text x="6.5" y="96.9">4</text>
<text x="15.5" y="96.9">3</text>
<text x="41.7" y="96.9">4</text>
<text x="50.8" y="96.9">3</text>
<text x="109.2" y="96.9">4</text>
<text x="251.5" y="98.7">6</text>
<text x="255" y="96.9">GPIO0</text>
<text x="255" y="100.5">GPIO1</text>
<text x="293" y="100.5">GPIO45</text>
<text x="293" y="96.9">GPIO46</text>
<text x="306.7" y="98.7">51</text>
<text x="251.5" y="102.2">7</text>
<text x="251.5" y="105.8">8</text>
<text x="255" y="104">GPIO2</text>
<text x="255" y="107.5">GPIO3</text>
<text x="294.1" y="104">U0RXD</text>
<text x="294.3" y="107.5">U0TXD</text>
<text x="306.7" y="105.8">49</text>
<text x="306.7" y="102.2">50</text>
<text x="249.4" y="112.8">10</text>
<text x="251.5" y="109.3">9</text>
<text x="255" y="111.1">GPIO4</text>
<text x="295.8" y="111.1">MTMS</text>
<text x="306.7" y="112.8">47</text>
<text x="306.7" y="109.3">48</text>
<text x="249.4" y="116.3">11</text>
<text x="249.4" y="119.9">12</text>
<text x="255" y="114.6">GPIO5</text>
<text x="255" y="118.1">GPIO6</text>
<text x="296.9" y="114.6">MTDI</text>
<text x="306.7" y="119.9">45</text>
<text x="249.4" y="123.4">13</text>
<text x="255" y="121.6">GPIO7</text>
<text x="255" y="125.2">GPIO8</text>
<text x="295.7" y="121.6">MTDO</text>
<text x="296.2" y="125.2">MTCK</text>
<text x="306.7" y="123.4">44</text>
<text x="75.4" y="130.5">A3</text>
<text x="75.4" y="126.9">A2</text>
<text x="82.1" y="128.7">TX1+</text>
<text x="249.4" y="126.9">14</text>
<text x="249.4" y="130.5">15</text>
<text x="255" y="128.7">GPIO9</text>
<text x="293" y="128.7">GPIO38</text>
<text x="306.7" y="130.5">42</text>
<text x="306.7" y="126.9">43</text>
<text x="75.4" y="137.5">A6</text>
<text x="75.4" y="134">A5</text>
<text x="82.1" y="135.7">CC1</text>
<text x="82.1" y="132.2">TX1-</text>
<text x="96.9" y="137.2">EH</text>
<text x="96.9" y="133.6">EH</text>
<text x="102.7" y="135.7">2</text>
<text x="102.7" y="132.2">1</text>
<text x="249.4" y="134">16</text>
<text x="249.4" y="137.5">17</text>
<text x="255" y="132.2">GPIO10</text>
<text x="255" y="135.7">GPIO11</text>
<text x="293" y="135.7">GPIO36</text>
<text x="293" y="132.2">GPIO37</text>
<text x="306.7" y="137.5">40</text>
<text x="306.7" y="134">41</text>
<text x="75.4" y="141">A7</text>
<text x="82.1" y="142.8">D-</text>
<text x="82.1" y="139.3">D+</text>
<text x="96.9" y="140.7">EH</text>
<text x="102.7" y="142.8">4</text>
<text x="102.7" y="139.3">3</text>
<text x="249.4" y="141">18</text>
<text x="255" y="139.3">GPIO12</text>
<text x="255" y="142.8">GPIO13</text>
<text x="293" y="142.8">GPIO34</text>
<text x="293" y="139.3">GPIO35</text>
<text x="306.7" y="141">39</text>
<text x="73.3" y="148.1">B10</text>
<text x="75.4" y="144.6">A9</text>
<text x="82.1" y="149.9">RX1-</text>
<text x="82.1" y="146.3">VBUS</text>
<text x="96.9" y="144.2">EH</text>
<text x="122.7" y="146.3">1</text>
<text x="122.7" y="149.9">2</text>
<text x="126.2" y="148.1">SDA VSS</text>
<text x="249.4" y="144.6">19</text>
<text x="255" y="146.3">GPIO14</text>
<text x="289.7" y="149.9">SPICLK_P</text>
<text x="293" y="146.3">GPIO33</text>
<text x="306.7" y="148.1">37</text>
<text x="306.7" y="144.6">38</text>
<text x="73.3" y="151.6">B11</text>
<text x="82.1" y="153.4">RX1+</text>
<text x="126.2" y="151.6">SCL VDD</text>
<text x="249.4" y="151.6">21</text>
<text x="249.4" y="155.2">22</text>
<text x="255" y="153.4">XTAL_32K_P</text>
<text x="289.3" y="153.4">SPICLK_N</text>
<text x="306.7" y="155.2">35</text>
<text x="306.7" y="151.6">36</text>
<text x="249.4" y="158.7">23</text>
<text x="255" y="156.9">XTAL_32K_N</text>
<text x="255" y="160.4">GPIO17</text>
<text x="297.3" y="160.4">SPIQ</text>
<text x="297.4" y="156.9">SPID</text>
<text x="306.7" y="158.7">34</text>
<text x="249.4" y="162.2">24</text>
<text x="249.4" y="165.7">25</text>
<text x="255" y="164">GPIO18</text>
<text x="255" y="167.5">GPIO19</text>
<text x="293.4" y="167.5">SPICS0</text>
<text x="293.7" y="164">SPICLK</text>
<text x="306.7" y="165.7">32</text>
<text x="306.7" y="162.2">33</text>
<text x="249.4" y="169.3">26</text>
<text x="249.4" y="172.8">27</text>
<text x="255" y="171">GPIO20</text>
<text x="294.8" y="171">SPIWP</text>
<text x="306.7" y="172.8">30</text>
<text x="306.7" y="169.3">31</text>
<text x="89.2" y="179.8">1</text>
<text x="119.8" y="179.8">8</text>
<text x="249.4" y="176.3">28</text>
<text x="255" y="174.6">GP1O21</text>
<text x="255" y="178.1">SPICS1</text>
<text x="295" y="174.6">SPIHD</text>
<text x="89.2" y="183.4">2</text>
<text x="92.7" y="185.1">SDA_C</text>
<text x="92.7" y="181.6">SCL</text>
<text x="107.9" y="181.6">SCL_C</text>
<text x="89.2" y="186.9">3</text>
<text x="92.7" y="188.7">ADDR</text>
<text x="119.8" y="190.4">5</text>
<text x="111.5" y="192.2">SDA</text>
</g>
<g font-size="3.2" fill="#f00">
<text x="296" y="82.8">VDDA</text>
<text x="306.7" y="81.1">56</text>
<text x="251.5" y="84.6">2</text>
<text x="251.5" y="88.1">3</text>
<text x="255" y="86.4">VDD3P3</text>
<text x="255" y="89.9">VDD3P3</text>
<text x="296" y="86.4">VDDA</text>
<text x="306.7" y="84.6">55</text>
<text x="101.6" y="95.2">DIN</text>
<text x="109.2" y="93.4">2</text>
<text x="283.8" y="118.1">VDD3P3_CPU</text>
<text x="306.7" y="116.3">46</text>
<text x="142.7" y="149.9">3</text>
<text x="249.4" y="148.1">20</text>
<text x="255" y="149.9">VDD3P3_RTC</text>
<text x="290.8" y="178.1">VDD_SPI</text>
<text x="306.7" y="176.3">29</text>
<text x="111.2" y="185.1">VDD</text>
<text x="119.8" y="183.4">7</text>
<text x="107.4" y="188.7">VDDIO</text>
<text x="119.8" y="186.9">6</text>
</g>
</svg>
